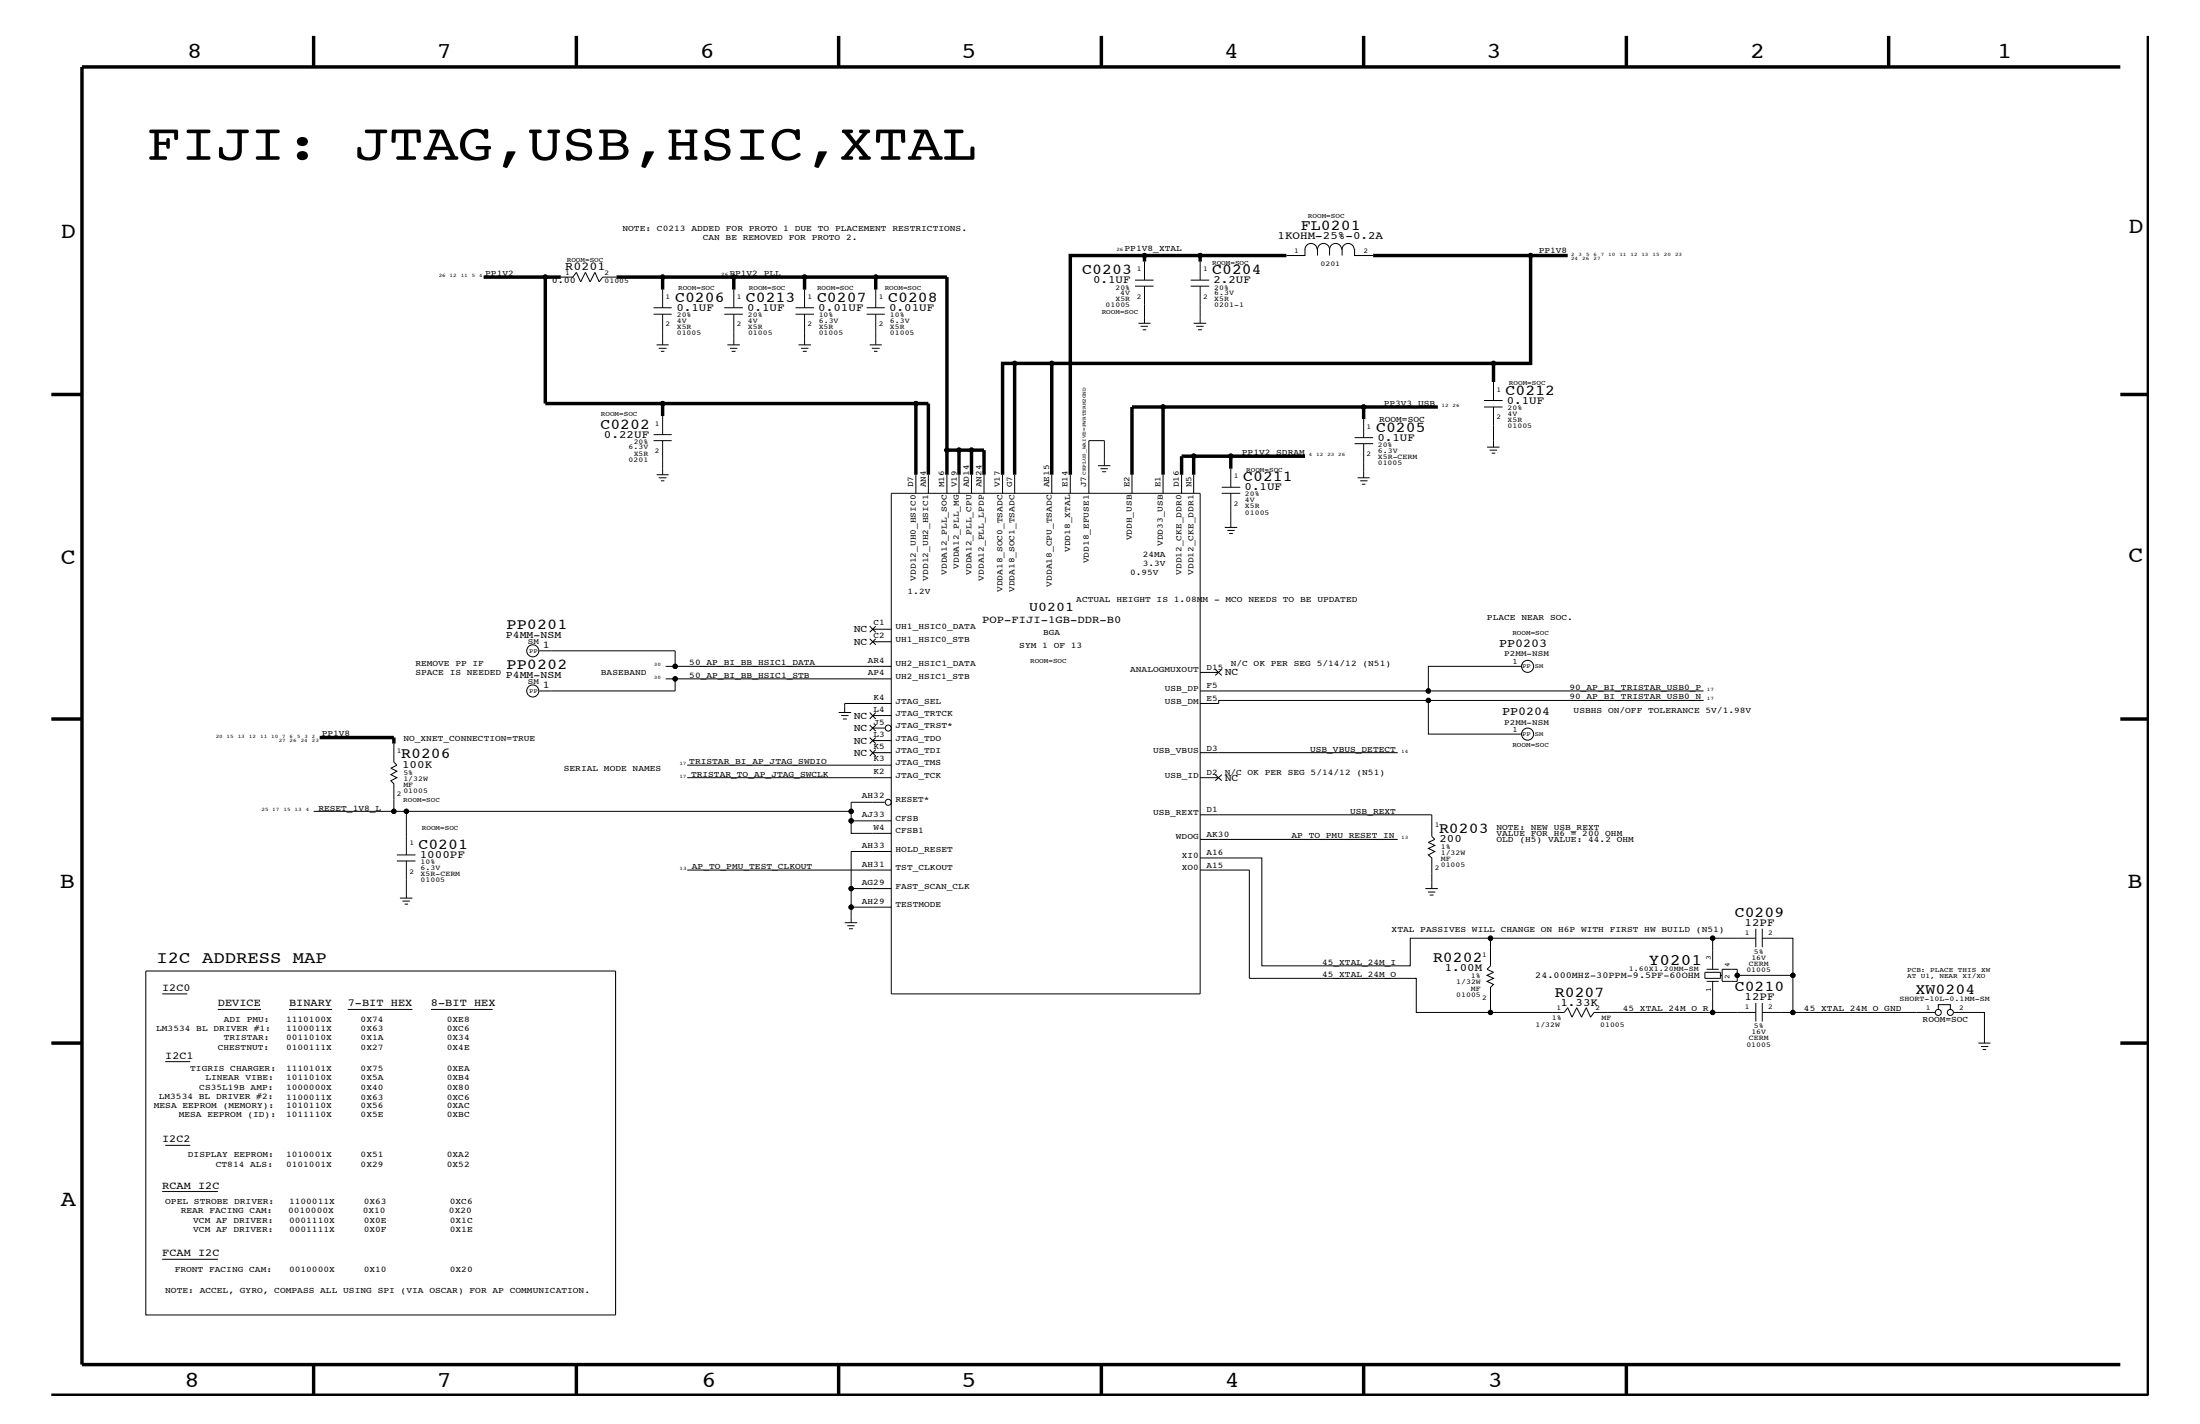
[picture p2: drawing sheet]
<svg xmlns="http://www.w3.org/2000/svg" width="432mm" height="279mm" viewBox="0 0 432 279" stroke-linecap="round" stroke-linejoin="round" font-family="sans-serif">
<g fill="none" stroke="#000" stroke-width=".2">
<path d="M110.1 54.4h2.3l.7-1 .9 1.9 .9-1.9 .9 1.9 1-1.9 .8 1.9 .7-.9h2.7M130.1 56.8v3.6M144 56.8v3.6M157.9 56.8v3.6M171.9 56.8v3.6M222.8 55h3.6M222.8 56.1h3.6M224.6 51.3v3.7M224.6 56.1v7.3M233.7 55h3.6M233.7 56.1h3.6M235.6 51.3v3.7"/>
<path d="M235.6 56.1v7.3M256.1 48.9v1.2h-3.6M256.1 49a1.19 1.19 0 0 1 1.2-1.2 1.19 1.19 0 0 1 1.2 1.2M258.6 49a1.19 1.19 0 0 1 1.2-1.2 1.19 1.19 0 0 1 1.2 1.2 1.19 1.19 0 0 1 1.1-1.2 1.19 1.19 0 0 1 1.2 1.2M258.6 48.9v1.2M261 48.9v1.2M263.4 49a1.19 1.19 0 0 1 1.2-1.2 1.19 1.19 0 0 1 1.2 1.2M263.4 48.9v1.2M265.9 48.9v1.2h3.6M128.3 60.4h3.5M128.3 61.7h3.5M128.9 67.7h2.3"/>
<path d="M129.3 68.3h1.5M129.7 68.9h.7M130.1 61.7v6M142.2 61.7h3.6M142.2 60.4h3.6M142.8 67.7h2.4M143.3 68.3h1.4M143.6 68.9h.8M144 61.7v6M156.1 60.4h3.7M156.1 61.7h3.7M156.7 67.7h2.5"/>
<path d="M157.2 68.3h1.5M157.6 68.9h.7M157.9 61.7v6M170.1 60.4h3.6M170.1 61.7h3.6M170.7 67.7h2.4M171.1 68.3h1.5M171.5 68.9h.7M171.9 61.7v6M223.4 63.4h2.4M223.9 64h1.4M224.3 64.7h.7"/>
<path d="M234.3 63.4h2.4M234.8 64h1.4M235.1 64.7h.8M291.3 78.6h3.6M291.3 79.9h3.6M293.1 74.9v3.7M293.1 79.9v7.8M128.3 86.5h3.5M128.3 85.3h3.5M128.9 93.2h2.3M129.3 93.7h1.5M129.7 94.3h.7"/>
<path d="M130.1 81.6v3.7M130.1 86.5v6.7M174.9 96.8h60.7v98.2h-60.7zM179.8 93.2v3.6M182.2 93.2v3.6M185.9 93.2v3.6M188.2 93.2v3.6M190.7 93.2v3.6M193.1 93.2v3.6M196.8 93.2v3.6M199.1 93.2v3.6M206.4 93.2v3.6"/>
<path d="M210.1 93.2v3.6M215.5 91.4h2.4M216 92h1.4M216.3 92.6h.8M216.8 91.4v-4.9h-3.1v10.3M222.2 93.2v3.6M228.3 93.2v3.6M231.9 93.2v3.6M234.3 93.2v3.6M239.8 96.8h3.6M239.8 95.6h3.6M241.6 92v3.6"/>
<path d="M241.6 96.8v6.7M265.9 85.9h3.6M265.9 87.1h3.6M266.5 93.7h2.3M267 94.3h1.4M267.3 95h.7M267.6 82.2v3.7M267.6 87.1v6.6M291.9 87.7h2.4M292.4 88.3h1.4M292.8 88.9h.7M240.4 103.5h2.4"/>
<path d="M240.9 104.1h1.4M241.2 104.7h.8M105.8 127.7h26.7v3M130.6 133.2h44.3M130.6 130.7h44.3M132.5 133.2v2.4h-26.7M164.6 139.8h2.5M170.7 122.9l1.2 1.2M170.7 125.3l1.2 1.2M170.7 139.8l1.2 1.3M171.3 123.5h3.6M171.3 125.9h3.6"/>
<path d="M171.9 122.9l-1.2 1.2M171.9 125.3l-1.2 1.2M171.9 139.8l-1.2 1.3M174.9 138h-9.1v1.8M235.6 135.6h44.7M235.6 131.9h3.6M238.5 131.3l1.3 1.2M239.8 131.3l-1.3 1.2M280.3 137.4v6.6h18.3M298.6 130.7h-18.3v4.9h54.1M334.4 137.4h-95.2v.6h-3.6M61.6 159.2h15.7"/>
<path d="M77.3 145.9v3.6l.6 .6-1.2 .6 1.2 .6-1.2 .7 1.2 .6-1.2 .6 .6 .6v5.4M77.3 159.2h2.5v8.5M79.8 159.2h87.3M134.9 152.6h40M134.9 150.1h40M165.1 140.4h1.4M165.4 141.1h.8M170.7 142.3l1.2 1.1M170.7 144.7l1.2 1.2M170.7 147.1l1.2 1.3M171.3 140.4h3.6M171.3 147.7h3.6"/>
<path d="M171.3 145.3h3.6M171.3 142.9h2.4M171.9 142.3l-1.2 1.1M171.9 144.7l-1.2 1.2M171.9 147.1l-1.2 1.3M173.7 157.4h-6.6v3.7M235.6 159.9h45.4v4.2l.6 .6-1.3 .6 1.3 .6-1.3 .6 1.3 .6-1.3 .6 .7 .6v6.1M235.6 147.7h38.7M235.6 152.6h3.6M238.5 152l1.3 1.2M239.8 152l-1.3 1.2M77.9 167.7h3.6"/>
<path d="M77.9 168.9h3.6M78.5 176.2h2.4M79 176.8h1.4M79.4 177.4h.7M79.8 168.9v7.3M134.9 170.7h40M174.9 178h-7.8v3M174.9 174.4h-7.8v3.6M174.9 161.1h-7.8v2.4h7.8M174.9 167.1h-7.8v7.3M235.6 168.3h12.1v21.2h29.1v-5.4h15.7v5.4l-.6 .7 1.2 .6-1.2 .6 1.2 .6-1.2 .6 1.2 .5-.6 .6v5M235.6 170.7h9.6v21.3h32.8v6.7h29l.7-1 .8 1.9 1-1.9 .9 1.9 .9-1.9 .9 1.9 .7-.9h23.2v-6.1"/>
<path d="M235.6 164.7h38.7M279.8 174.4h2.4M280.3 175h1.4M280.6 175.6h.8M28.6 190.5h92.2v67.5h-92.2zM31.8 195h4.9M42.8 198.1h8.4M56.7 198.1h8.5M68.2 198.1h12.7M84.6 198.1h12.1M165.8 181h2.4M166.3 181.6h1.4"/>
<path d="M166.6 182.2h.8M292.5 184.1h43.6v6.1M334.6 190.8h3.1v1.2h-3.1zM335 192.6h2.3M335 190.2h2.3M336.1 198.7h8.5M336.1 184.1h8.5M337.7 191.4h.3M338 190.2h3v2.4h-3zM341 191.4h10.9M344.6 182.2v3.7M344.6 196.8v3.6"/>
<path d="M345.9 184.1h6v7.3M345.9 198.7h33.9M345.9 182.2v3.7M345.9 196.8v3.6M351.9 191.4v7.3M380.4 198.1v-1h2.4v1M383.5 198.7h6v6M32.4 208.3h4.9M388.3 204.7h2.4M388.8 205.3h1.5M389.2 205.9h.6M31.8 233.8h11"/>
<path d="M32.4 224.7h4.9M31.8 247.1h11"/>
<circle cx="107" cy="54.4" r=".42"/>
<circle cx="130.1" cy="54.4" r=".42"/>
<circle cx="144" cy="54.4" r=".42"/>
<circle cx="157.9" cy="54.4" r=".42"/>
<circle cx="171.9" cy="54.4" r=".42"/>
<circle cx="224.6" cy="50.1" r=".42"/>
<circle cx="235.6" cy="50.1" r=".42"/>
<circle cx="300.4" cy="50.1" r=".42"/>
<circle cx="130.1" cy="79.2" r=".42"/>
<circle cx="179.8" cy="79.2" r=".42"/>
<circle cx="199.1" cy="71.3" r=".42"/>
<circle cx="206.4" cy="71.3" r=".42"/>
<circle cx="228.3" cy="79.9" r=".42"/>
<circle cx="267.6" cy="79.9" r=".42"/>
<circle cx="293.1" cy="71.3" r=".42"/>
<circle cx="185.9" cy="88.3" r=".42"/>
<circle cx="188.2" cy="88.3" r=".42"/>
<circle cx="190.7" cy="88.3" r=".42"/>
<circle cx="234.3" cy="89.5" r=".42"/>
<circle cx="241.6" cy="89.5" r=".42"/>
<circle cx="104.6" cy="135.6" r="1.19"/>
<circle cx="104.6" cy="127.7" r="1.19"/>
<circle cx="132.5" cy="133.2" r=".42"/>
<circle cx="132.5" cy="130.7" r=".42"/>
<circle cx="280.3" cy="135.6" r=".42"/>
<circle cx="280.3" cy="137.4" r=".42"/>
<circle cx="299.8" cy="130.7" r="1.19"/>
<circle cx="77.3" cy="159.2" r=".42"/>
<circle cx="79.8" cy="159.2" r=".42"/>
<circle cx="167.1" cy="159.2" r=".42"/>
<circle cx="174.3" cy="157.4" r=".59"/>
<circle cx="174.3" cy="142.9" r=".59"/>
<circle cx="299.8" cy="144" r="1.19"/>
<circle cx="167.1" cy="161.1" r=".42"/>
<circle cx="167.1" cy="174.4" r=".42"/>
<circle cx="167.1" cy="178" r=".42"/>
<circle cx="292.5" cy="198.7" r=".42"/>
<circle cx="292.5" cy="184.1" r=".42"/>
<circle cx="336.1" cy="184.1" r=".42"/>
<circle cx="336.1" cy="198.7" r=".42"/>
<circle cx="341" cy="191.4" r=".42"/>
<circle cx="351.9" cy="191.4" r=".42"/>
<circle cx="351.9" cy="198.7" r=".42"/>
<circle cx="380.4" cy="198.7" r=".59"/>
<circle cx="382.8" cy="198.7" r=".59"/>
</g>
<g fill="none" stroke="#000" stroke-width=".68" stroke-linecap="butt">
<path d="M61.6 7v6.1M113.1 7v6.1M164.6 7v6.1M216.2 7v6.1M267.6 7v6.1M319.2 7v6.1M370.7 7v6.1M416.2 13.1h-400.1v254.6h400.1M421.7 7v266.8h-411.6M94.9 54.4h15.2M107 54.4v24.8h23.1M121 54.4h9.1"/>
<path d="M144 54.4h-13.9v2.4M144 54.4h13.9M144 54.4v2.4M171.9 54.4h-14v2.4M171.9 56.8v-2.4h14v33.9h2.3M224.6 50.1v1.2M235.6 50.1h-25.5v43.1M252.5 50.1h-16.9v1.2M269.5 50.1h30.9M307.7 50.1h-7.3v21.2h-7.3v3.6M10.1 77.4h6M179.8 79.2h-49.7v2.4"/>
<path d="M199.1 71.3h-2.3v21.9M206.4 71.3h-7.3v21.9M206.4 71.3v21.9M206.4 71.3h86.7M228.3 79.9h53.9M267.6 79.9v2.3M416.2 77.4h5.5M179.8 93.2v-14h2.4v14M185.9 88.3v4.9M188.2 88.3h4.9v4.9M188.2 88.3v4.9M190.7 88.3v4.9"/>
<path d="M222.2 93.2v-13.3h6.1v13.3M231.9 93.2v-3.7h2.4v3.7M234.3 89.5h7.3M256.1 89.5h-14.5v2.5M10.1 141.1h6M62.7 144.7h14.6v1.2M416.2 141.1h5.5M10.1 204.7h6M416.2 204.7h5.5M61.6 267.7v6.1M113.1 267.7v6.1M164.6 267.7v6.1"/>
<path d="M216.2 268v5.8M267.6 267.7v6.1M319.2 267.7v6.1"/>
</g>
<g fill="#000">
<circle cx="107" cy="54.4" r=".42"/>
<circle cx="130" cy="54.4" r=".42"/>
<circle cx="144" cy="54.4" r=".42"/>
<circle cx="157.9" cy="54.4" r=".42"/>
<circle cx="171.9" cy="54.4" r=".42"/>
<circle cx="224.6" cy="50.2" r=".42"/>
<circle cx="235.5" cy="50.2" r=".42"/>
<circle cx="300.4" cy="50.2" r=".42"/>
<circle cx="130" cy="79.2" r=".42"/>
<circle cx="179.7" cy="79.2" r=".42"/>
<circle cx="199.1" cy="71.3" r=".42"/>
<circle cx="206.4" cy="71.3" r=".42"/>
<circle cx="228.3" cy="79.9" r=".42"/>
<circle cx="267.6" cy="79.9" r=".42"/>
<circle cx="293.1" cy="71.3" r=".42"/>
<circle cx="185.8" cy="88.3" r=".42"/>
<circle cx="188.2" cy="88.3" r=".42"/>
<circle cx="190.7" cy="88.3" r=".42"/>
<circle cx="234.3" cy="89.5" r=".42"/>
<circle cx="241.6" cy="89.5" r=".42"/>
<circle cx="132.5" cy="133.2" r=".42"/>
<circle cx="132.5" cy="130.8" r=".42"/>
<circle cx="280.3" cy="135.6" r=".42"/>
<circle cx="280.3" cy="137.4" r=".42"/>
<circle cx="77.3" cy="159.2" r=".42"/>
<circle cx="79.8" cy="159.2" r=".42"/>
<circle cx="167" cy="159.2" r=".42"/>
<circle cx="167" cy="178" r=".42"/>
<circle cx="167" cy="174.4" r=".42"/>
<circle cx="167" cy="161.1" r=".42"/>
<circle cx="292.5" cy="184.1" r=".42"/>
<circle cx="292.5" cy="198.7" r=".42"/>
<circle cx="336.1" cy="198.7" r=".42"/>
<circle cx="336.1" cy="184.1" r=".42"/>
<circle cx="341" cy="191.4" r=".42"/>
<circle cx="351.9" cy="191.4" r=".42"/>
<circle cx="351.9" cy="198.7" r=".42"/>
</g>
<text font-size="10.2" x="28.8" y="31.4">FIJI: JTAG,USB,HSIC,XTAL</text>
<g font-size="4.5">
<text x="36.7" y="11.5">8</text>
<text x="85.8" y="11.5">7</text>
<text x="137.3" y="11.5">6</text>
<text x="188.7" y="11.5">5</text>
<text x="240.3" y="11.5">4</text>
<text x="291.8" y="11.5">3</text>
<text x="343.5" y="11.5">2</text>
<text x="392" y="11.5">1</text>
<text x="11.9" y="46.8">D</text>
<text x="417.7" y="45.7">D</text>
<text x="11.9" y="110.6">C</text>
<text x="417.7" y="110.4">C</text>
<text x="11.8" y="174.3">B</text>
<text x="417.6" y="174.2">B</text>
<text x="11.9" y="236.7">A</text>
<text x="36.2" y="272.1">8</text>
<text x="85.8" y="272.1">7</text>
<text x="137.7" y="272.1">6</text>
<text x="188.7" y="272.1">5</text>
<text x="240.4" y="272.1">4</text>
<text x="292" y="272.1">3</text>
</g>
<text font-size="3.3" x="30.7" y="188.9">I2C ADDRESS MAP</text>
<text font-size="3.1" x="323.6" y="189.3">Y0201</text>
<g font-size="3">
<text x="255.3" y="45.2">FL0201</text>
<text x="212.4" y="53.8">C0203</text>
<text x="237.9" y="53.8">C0204</text>
<text x="132.5" y="59.2">C0206</text>
<text x="146.4" y="59.2">C0213</text>
<text x="160.4" y="59.2">C0207</text>
<text x="174.3" y="59.2">C0208</text>
<text x="295.5" y="77.4">C0212</text>
<text x="117.9" y="84.1">C0202</text>
<text x="270.1" y="84.7">C0205</text>
<text x="244" y="94.3">C0211</text>
<text x="99.4" y="123.4">PP0201</text>
<text x="99.4" y="131.3">PP0202</text>
<text x="78.7" y="148.8">R0206</text>
<text x="82.1" y="166.5">C0201</text>
<text x="282.4" y="163.4">R0203</text>
<text x="340.5" y="179.9">C0209</text>
<text x="281.3" y="188.8">R0202</text>
<text x="305.2" y="195.6">R0207</text>
<text x="340.5" y="194.4">C0210</text>
<text x="376" y="195.1">XW0204</text>
</g>
<text font-size="2.6" x="202" y="119.8">U0201</text>
<g font-size="2.4">
<text x="111" y="52.9">R0201</text>
<text x="294.2" y="127">PP0203</text>
<text x="294.8" y="140.3">PP0204</text>
</g>
<g font-size="2.2">
<text x="250.7" y="46.8">1KOHM-25%-0.2A</text>
<text x="214.5" y="55.6">0.1UF</text>
<text x="238.2" y="55.6">2.2UF</text>
<text x="132.8" y="61.1">0.1UF</text>
<text x="146.6" y="61.1">0.1UF</text>
<text x="160.6" y="61.1">0.01UF</text>
<text x="174.5" y="61.1">0.01UF</text>
<text x="295.7" y="79.2">0.1UF</text>
<text x="118.5" y="85.9">0.22UF</text>
<text x="270.3" y="86.5">0.1UF</text>
<text x="244.3" y="96.2">0.1UF</text>
<text x="78.9" y="150.7">100K</text>
<text x="282.5" y="165.2">200</text>
<text x="82.4" y="168.3">1000PF</text>
<text x="342.4" y="181.6">12PF</text>
<text x="283.5" y="190.6">1.00M</text>
<text x="306.3" y="197.3">1.33K</text>
<text x="342.4" y="196.2">12PF</text>
</g>
<g font-size="2.1">
<text x="192.7" y="122.3">POP-FIJI-1GB-DDR-B0</text>
<text x="31.8" y="194.4">I2C0</text>
<text x="42.8" y="197.4">DEVICE</text>
<text x="56.7" y="197.4">BINARY</text>
<text x="68.2" y="197.4">7-BIT HEX</text>
<text x="84.6" y="197.4">8-BIT HEX</text>
<text x="32.4" y="207.7">I2C1</text>
<text x="31.8" y="224.1">I2C2</text>
<text x="31.8" y="233.2">RCAM I2C</text>
<text x="31.8" y="246.5">FCAM I2C</text>
</g>
<g font-size="2">
<text x="99.3" y="125.2">P4MM-NSM</text>
<text x="167.6" y="124.1">NC</text>
<text x="106.5" y="127.2">1</text>
<text x="167.6" y="126.5">NC</text>
<text x="99.3" y="133">P4MM-NSM</text>
<text x="106.5" y="135.1">1</text>
<text x="240.4" y="132.5">NC</text>
<text x="167.6" y="141.1">NC</text>
<text x="167.6" y="143.5">NC</text>
<text x="167.6" y="145.9">NC</text>
<text x="167.6" y="148.4">NC</text>
<text x="240.4" y="153.2">NC</text>
</g>
<g font-size="1.8">
<text x="108.3" y="55.6">0.00</text>
<text x="301.3" y="192">24.000MHZ-30PPM-9.5PF-60OHM</text>
</g>
<g font-size="1.7">
<text x="122.2" y="45.3">NOTE: C0213 ADDED FOR PROTO 1 DUE TO PLACEMENT RESTRICTIONS.</text>
<text x="137.9" y="47.1">CAN BE REMOVED FOR PROTO 2.</text>
<text x="220.7" y="49.3">PP1V8_XTAL</text>
<text x="302" y="49.6">PP1V8</text>
<text x="95.2" y="54.1">PP1V2</text>
<text x="143.2" y="54.1">PP1V2_PLL</text>
<text x="270.7" y="82.8">ROOM=SOC</text>
<text x="271.6" y="79.6">PP3V3_USB</text>
<text x="243.8" y="89.3">PP1V2_SDRAM</text>
<text x="179.2" y="95.6" transform="rotate(-90 179.2 95.6)">D7</text>
<text x="181.7" y="95.6" transform="rotate(-90 181.7 95.6)">AN4</text>
<text x="185.3" y="95.6" transform="rotate(-90 185.3 95.6)">M16</text>
<text x="187.8" y="95.6" transform="rotate(-90 187.8 95.6)">V19</text>
<text x="190.2" y="95.6" transform="rotate(-90 190.2 95.6)">AD14</text>
<text x="192.6" y="95.6" transform="rotate(-90 192.6 95.6)">AN24</text>
<text x="196.3" y="95.6" transform="rotate(-90 196.3 95.6)">V17</text>
<text x="198.6" y="95.6" transform="rotate(-90 198.6 95.6)">G7</text>
<text x="205.9" y="95.6" transform="rotate(-90 205.9 95.6)">AE15</text>
<text x="209.5" y="95.6" transform="rotate(-90 209.5 95.6)">E14</text>
<text x="213.2" y="95.6" transform="rotate(-90 213.2 95.6)">J7</text>
<text x="221.7" y="95.6" transform="rotate(-90 221.7 95.6)">E2</text>
<text x="227.8" y="95.6" transform="rotate(-90 227.8 95.6)">E1</text>
<text x="231.4" y="95.6" transform="rotate(-90 231.4 95.6)">D16</text>
<text x="233.8" y="95.6" transform="rotate(-90 233.8 95.6)">N5</text>
<text x="222.2" y="106" transform="rotate(-90 222.2 106)">VDDH_USB</text>
<text x="228.3" y="107.1" transform="rotate(-90 228.3 107.1)">VDD33_USB</text>
<text x="179.7" y="113.9" transform="rotate(-90 179.7 113.9)">VDD12_UH0_HSIC0</text>
<text x="182.2" y="113.9" transform="rotate(-90 182.2 113.9)">VDD12_UH2_HSIC1</text>
<text x="185.8" y="112.8" transform="rotate(-90 185.8 112.8)">VDDA12_PLL_SOC</text>
<text x="188.2" y="111.6" transform="rotate(-90 188.2 111.6)">VDDA12_PLL_MG</text>
<text x="190.7" y="112.8" transform="rotate(-90 190.7 112.8)">VDDA12_PLL_CPU</text>
<text x="193.1" y="113.9" transform="rotate(-90 193.1 113.9)">VDDA12_PLL_LPDP</text>
<text x="210.1" y="108.3" transform="rotate(-90 210.1 108.3)">VDD18_XTAL</text>
<text x="213.7" y="110.5" transform="rotate(-90 213.7 110.5)">VDD18_EFUSE1</text>
<text x="221.8" y="112.9">0.95V</text>
<text x="224.3" y="111.1">3.3V</text>
<text x="224.3" y="109.3">24MA</text>
<text x="231.9" y="112.8" transform="rotate(-90 231.9 112.8)">VDD12_CKE_DDR0</text>
<text x="234.3" y="112.8" transform="rotate(-90 234.3 112.8)">VDD12_CKE_DDR1</text>
<text x="178.1" y="116.5">1.2V</text>
<text x="196.8" y="116.2" transform="rotate(-90 196.8 116.2)">VDDA18_SOC0_TSADC</text>
<text x="199.1" y="116.2" transform="rotate(-90 199.1 116.2)">VDDA18_SOC1_TSADC</text>
<text x="206.4" y="115.1" transform="rotate(-90 206.4 115.1)">VDDA18_CPU_TSADC</text>
<text x="211.2" y="118.1">ACTUAL HEIGHT IS 1.08MM - MCO NEEDS TO BE UPDATED</text>
<text x="171.5" y="122.7">C1</text>
<text x="171.5" y="125.2">C2</text>
<text x="175.8" y="125.9">UH1_HSIC0_STB</text>
<text x="175.8" y="123.5">UH1_HSIC0_DATA</text>
<text x="204.8" y="124.7">BGA</text>
<text x="291.8" y="121.7">PLACE NEAR SOC.</text>
<text x="81.5" y="130.8">REMOVE PP IF</text>
<text x="135.3" y="130.5">50_AP_BI_BB_HSIC1_DATA</text>
<text x="170.3" y="130">AR4</text>
<text x="175.8" y="130.8">UH2_HSIC1_DATA</text>
<text x="200.1" y="127.1">SYM 1 OF 13</text>
<text x="221.8" y="131.9">ANALOGMUXOUT</text>
<text x="236.8" y="131.5">D15</text>
<text x="241.6" y="130.8">N/C OK PER SEG 5/14/12 (N51)</text>
<text x="81.5" y="132.5">SPACE IS NEEDED</text>
<text x="117.9" y="132.5">BASEBAND</text>
<text x="135.3" y="133">50_AP_BI_BB_HSIC1_STB</text>
<text x="170.3" y="132.4">AP4</text>
<text x="171.5" y="137.3">K4</text>
<text x="175.8" y="133.2">UH2_HSIC1_STB</text>
<text x="228.6" y="135.6">USB_DP</text>
<text x="236.8" y="137.5">E5</text>
<text x="236.8" y="135.1">F5</text>
<text x="308" y="137.2">90_AP_BI_TRISTAR_USB0_N</text>
<text x="308" y="135.3">90_AP_BI_TRISTAR_USB0_P</text>
<text x="171.5" y="139.7">L4</text>
<text x="171.5" y="142.2">J5</text>
<text x="175.8" y="140.4">JTAG_TRTCK</text>
<text x="175.8" y="142.9">JTAG_TRST*</text>
<text x="175.8" y="138">JTAG_SEL</text>
<text x="228.6" y="138">USB_DM</text>
<text x="308.9" y="139.8">USBHS ON/OFF TOLERANCE 5V/1.98V</text>
<text x="63.2" y="144.5">PP1V8</text>
<text x="79.2" y="145.3">NO_XNET_CONNECTION=TRUE</text>
<text x="135.3" y="149.9">TRISTAR_BI_AP_JTAG_SWDIO</text>
<text x="171.4" y="147">K5</text>
<text x="171.4" y="149.4">K3</text>
<text x="171.5" y="144.6">L3</text>
<text x="175.8" y="147.7">JTAG_TDI</text>
<text x="175.8" y="145.3">JTAG_TDO</text>
<text x="226.3" y="147.7">USB_VBUS</text>
<text x="236.8" y="147.3">D3</text>
<text x="257.1" y="147.5">USB_VBUS_DETECT</text>
<text x="110.7" y="151.3">SERIAL MODE NAMES</text>
<text x="135.6" y="152.5">TRISTAR_TO_AP_JTAG_SWCLK</text>
<text x="171.4" y="151.8">K2</text>
<text x="175.8" y="152.6">JTAG_TCK</text>
<text x="175.8" y="150.1">JTAG_TMS</text>
<text x="228.6" y="152.6">USB_ID</text>
<text x="236.8" y="152.1">D2</text>
<text x="240.4" y="152">N/C OK PER SEG 5/14/12 (N51)</text>
<text x="62.5" y="159">RESET_1V8_L</text>
<text x="169.2" y="160.3">AJ33</text>
<text x="169.2" y="156.7">AH32</text>
<text x="175.8" y="157.4">RESET*</text>
<text x="175.8" y="161.1">CFSB</text>
<text x="226.3" y="159.9">USB_REXT</text>
<text x="236.8" y="159.4">D1</text>
<text x="265" y="159.6">USB_REXT</text>
<text x="169.2" y="166.4">AH33</text>
<text x="171.4" y="162.8">W4</text>
<text x="175.8" y="167.1">HOLD_RESET</text>
<text x="175.8" y="163.5">CFSB1</text>
<text x="230.8" y="164.7">WDOG</text>
<text x="236.8" y="167.8">A16</text>
<text x="236.8" y="164.2">AK30</text>
<text x="253.5" y="164.5">AP_TO_PMU_RESET_IN</text>
<text x="293.7" y="165.3">OLD (H5) VALUE: 44.2 OHM</text>
<text x="293.7" y="164.1">VALUE FOR H6 = 200 OHM</text>
<text x="293.7" y="162.8">NOTE: NEW USB_REXT</text>
<text x="135.8" y="170.5">AP_TO_PMU_TEST_CLKOUT</text>
<text x="169.2" y="173.7">AG29</text>
<text x="169.2" y="170">AH31</text>
<text x="175.8" y="170.7">TST_CLKOUT</text>
<text x="232" y="168.3">XI0</text>
<text x="232" y="170.7">XO0</text>
<text x="236.8" y="170.3">A15</text>
<text x="169.2" y="177.3">AH29</text>
<text x="175.8" y="178">TESTMODE</text>
<text x="175.8" y="174.4">FAST_SCAN_CLK</text>
<text x="273.1" y="182.9">XTAL PASSIVES WILL CHANGE ON H6P WITH FIRST HW BUILD (N51)</text>
<text x="259.5" y="189.3">45_XTAL_24M_I</text>
<text x="259.5" y="191.7">45_XTAL_24M_O</text>
<text x="30.6" y="202.3">LM3534 BL DRIVER #1:</text>
<text x="43.9" y="200.4">ADI PMU:</text>
<text x="56.1" y="202.3">1100011X</text>
<text x="56.1" y="200.4">1110100X</text>
<text x="70.8" y="202.3">0X63</text>
<text x="70.8" y="200.4">0X74</text>
<text x="87.7" y="202.3">0XC6</text>
<text x="87.7" y="200.4">0XE8</text>
<text x="318.5" y="198.4">45_XTAL_24M_O_R</text>
<text x="354.1" y="198.4">45_XTAL_24M_O_GND</text>
<text x="377.4" y="200.4">ROOM=SOC</text>
<text x="42.8" y="205.9">CHESTNUT:</text>
<text x="43.9" y="204.1">TRISTAR:</text>
<text x="56.1" y="204.1">0011010X</text>
<text x="56.1" y="205.9">0100111X</text>
<text x="70.8" y="204.1">0X1A</text>
<text x="70.8" y="205.9">0X27</text>
<text x="87.7" y="204.1">0X34</text>
<text x="87.7" y="205.9">0X4E</text>
<text x="31.2" y="215.6">LM3534 BL DRIVER #2:</text>
<text x="37.3" y="210.2">TIGRIS CHARGER:</text>
<text x="39.1" y="213.8">CS35L19B AMP:</text>
<text x="40.3" y="211.9">LINEAR VIBE:</text>
<text x="56.1" y="215.8">1100011X</text>
<text x="56.1" y="213.8">1000000X</text>
<text x="56.1" y="210.2">1110101X</text>
<text x="56.1" y="211.9">1011010X</text>
<text x="70.8" y="215.8">0X63</text>
<text x="70.8" y="213.8">0X40</text>
<text x="70.8" y="210.2">0X75</text>
<text x="70.8" y="211.9">0X5A</text>
<text x="87.7" y="215.8">0XC6</text>
<text x="87.7" y="213.8">0X80</text>
<text x="87.7" y="210.2">0XEA</text>
<text x="87.7" y="211.9">0XB4</text>
<text x="30.2" y="217.5">MESA EEPROM (MEMORY):</text>
<text x="35.1" y="219.2">MESA EEPROM (ID):</text>
<text x="56.1" y="219.2">1011110X</text>
<text x="56.1" y="217.5">1010110X</text>
<text x="70.8" y="219.2">0X5E</text>
<text x="70.8" y="217.5">0X56</text>
<text x="87.7" y="219.2">0XBC</text>
<text x="87.7" y="217.5">0XAC</text>
<text x="36.9" y="227.1">DISPLAY EEPROM:</text>
<text x="56.1" y="227.1">1010001X</text>
<text x="70.8" y="227.1">0X51</text>
<text x="87.7" y="227.1">0XA2</text>
<text x="42.4" y="229">CT814 ALS:</text>
<text x="56.1" y="229">0101001X</text>
<text x="70.8" y="229">0X29</text>
<text x="87.7" y="229">0X52</text>
<text x="32.4" y="236.2">OPEL STROBE DRIVER:</text>
<text x="35.5" y="238">REAR FACING CAM:</text>
<text x="37.9" y="239.9">VCM AF DRIVER:</text>
<text x="56.5" y="238">0010000X</text>
<text x="56.7" y="239.9">0001110X</text>
<text x="56.7" y="236.2">1100011X</text>
<text x="71.2" y="238">0X10</text>
<text x="71.4" y="239.9">0X0E</text>
<text x="71.4" y="236.2">0X63</text>
<text x="88.1" y="238">0X20</text>
<text x="88.3" y="239.9">0X1C</text>
<text x="88.3" y="236.2">0XC6</text>
<text x="37.9" y="241.7">VCM AF DRIVER:</text>
<text x="56.7" y="241.7">0001111X</text>
<text x="71.4" y="241.7">0X0F</text>
<text x="88.3" y="241.7">0X1E</text>
<text x="34.3" y="249.5">FRONT FACING CAM:</text>
<text x="56.7" y="249.5">0010000X</text>
<text x="71.4" y="249.5">0X10</text>
<text x="88.3" y="249.5">0X20</text>
<text x="32.4" y="253.8">NOTE: ACCEL, GYRO, COMPASS ALL USING SPI (VIA OSCAR) FOR AP COMMUNICATION.</text>
</g>
<g font-size="1.6">
<text x="103.6" y="126.3">SM</text>
<text x="295.2" y="128.8">P2MM-NSM</text>
<text x="296.8" y="130.2">1</text>
<text x="103.6" y="134.1">SM</text>
<text x="295.2" y="142.2">P2MM-NSM</text>
<text x="296.8" y="143.6">1</text>
</g>
<g font-size="1.4">
<text x="256.7" y="42.9">ROOM=SOC</text>
<text x="111.3" y="51.3">ROOM=SOC</text>
<text x="223.1" y="53.2">1</text>
<text x="236.1" y="53.2">1</text>
<text x="237.9" y="51.9">ROOM=SOC</text>
<text x="254" y="49.6">1</text>
<text x="259.2" y="52.1">0201</text>
<text x="267.6" y="49.6">2</text>
<text x="110.9" y="54">1</text>
<text x="118.6" y="54">2</text>
<text x="118.7" y="55.6">01005</text>
<text x="130.6" y="58.6">1</text>
<text x="133.1" y="56.8">ROOM=SOC</text>
<text x="144.6" y="58.6">1</text>
<text x="147" y="56.8">ROOM=SOC</text>
<text x="158.5" y="58.6">1</text>
<text x="160.4" y="56.8">ROOM=SOC</text>
<text x="172.5" y="58.6">1</text>
<text x="173.7" y="56.8">ROOM=SOC</text>
<text x="218.9" y="56.8">20%</text>
<text x="218.9" y="59.1">X5R</text>
<text x="219.9" y="57.9">4V</text>
<text x="223.1" y="58.6">2</text>
<text x="236.1" y="58.6">2</text>
<text x="238.3" y="57.9">6.3V</text>
<text x="238.3" y="56.8">20%</text>
<text x="238.3" y="59.1">X5R</text>
<text x="130.6" y="64">2</text>
<text x="132.8" y="62.3">20%</text>
<text x="132.8" y="64.5">X5R</text>
<text x="132.8" y="65.7">01005</text>
<text x="132.8" y="63.4">4V</text>
<text x="144.6" y="64">2</text>
<text x="146.8" y="63.4">4V</text>
<text x="146.8" y="62.3">20%</text>
<text x="146.8" y="64.5">X5R</text>
<text x="146.8" y="65.7">01005</text>
<text x="158.5" y="64">2</text>
<text x="160.7" y="63.4">6.3V</text>
<text x="160.7" y="65.7">01005</text>
<text x="160.7" y="64.5">X5R</text>
<text x="160.7" y="62.3">10%</text>
<text x="172.5" y="64">2</text>
<text x="174.7" y="65.7">01005</text>
<text x="174.7" y="63.4">6.3V</text>
<text x="174.7" y="64.5">X5R</text>
<text x="174.7" y="62.3">10%</text>
<text x="216.2" y="61.7">ROOM=SOC</text>
<text x="217" y="60.3">01005</text>
<text x="238.3" y="60.3">0201-1</text>
<text x="293.7" y="76.8">1</text>
<text x="296.2" y="75.6">ROOM=SOC</text>
<text x="117.9" y="81.6">ROOM=SOC</text>
<text x="128.5" y="83.5">1</text>
<text x="293.7" y="82.2">2</text>
<text x="295.9" y="83.9">01005</text>
<text x="295.9" y="81.6">4V</text>
<text x="295.9" y="80.5">20%</text>
<text x="295.9" y="82.7">X5R</text>
<text x="123.4" y="88.2">6.3V</text>
<text x="124.4" y="87.1">20%</text>
<text x="124.4" y="89.4">X5R</text>
<text x="128.5" y="88.9">2</text>
<text x="268.2" y="89.5">2</text>
<text x="268.2" y="84.1">1</text>
<text x="270.4" y="88.8">6.3V</text>
<text x="270.4" y="87.7">20%</text>
<text x="123.4" y="90.6">0201</text>
<text x="242.1" y="93.8">1</text>
<text x="244.6" y="92.6">ROOM=SOC</text>
<text x="270.4" y="90">X5R-CERM</text>
<text x="270.4" y="91.2">01005</text>
<text x="242.1" y="99.3">2</text>
<text x="244.3" y="98.5">4V</text>
<text x="244.3" y="101">01005</text>
<text x="244.3" y="97.4">20%</text>
<text x="244.3" y="99.7">X5R</text>
<text x="296.8" y="124.7">ROOM=SOC</text>
<text x="202.2" y="130.2">ROOM=SOC</text>
<text x="77.9" y="147.7">1</text>
<text x="296.8" y="146.5">ROOM=SOC</text>
<text x="79.2" y="154.4">MF</text>
<text x="79.2" y="152">5%</text>
<text x="79.2" y="155.6">01005</text>
<text x="79.2" y="153.2">1/32W</text>
<text x="77.9" y="156.2">2</text>
<text x="79.2" y="157.4">ROOM=SOC</text>
<text x="80.3" y="165.9">1</text>
<text x="82.8" y="162.8">ROOM=SOC</text>
<text x="281.6" y="162.2">1</text>
<text x="282.8" y="166.5">1%</text>
<text x="282.8" y="167.8">1/32W</text>
<text x="80.3" y="171.4">2</text>
<text x="82.5" y="169.5">10%</text>
<text x="82.5" y="173.1">01005</text>
<text x="82.6" y="170.6">6.3V</text>
<text x="82.6" y="171.8">X5R-CERM</text>
<text x="281.6" y="170.7">2</text>
<text x="282.8" y="168.9">MF</text>
<text x="282.8" y="170.1">01005</text>
<text x="342.5" y="183.5">1</text>
<text x="347" y="183.5">2</text>
<text x="288.7" y="192">1%</text>
<text x="290.9" y="187.7">1</text>
<text x="319.7" y="190.6">1.60X1.20MM-SM</text>
<text x="335.8" y="188.5" transform="rotate(-90 335.8 188.5)">3</text>
<text x="339.4" y="189.8" transform="rotate(-90 339.4 189.8)">4</text>
<text x="342.8" y="190.8">01005</text>
<text x="343.2" y="189.5">CERM</text>
<text x="343.7" y="188.3">16V</text>
<text x="344.2" y="187.1">5%</text>
<text x="374.3" y="190.8">PCB: PLACE THIS XW</text>
<text x="374.3" y="192">AT U1, NEAR XI/XO</text>
<text x="285.8" y="193.2">1/32W</text>
<text x="285.8" y="195.6">01005</text>
<text x="288.7" y="194.4">MF</text>
<text x="290.9" y="196.2">2</text>
<text x="335.8" y="194.7" transform="rotate(-90 335.8 194.7)">1</text>
<text x="339.4" y="192.2" transform="rotate(-90 339.4 192.2)">2</text>
<text x="372.8" y="196.5">SHORT-10L-0.1MM-SM</text>
<text x="301.4" y="201.5">1/32W</text>
<text x="304.6" y="200.2">1%</text>
<text x="305.5" y="198.2">1</text>
<text x="313.2" y="198.2">2</text>
<text x="314.1" y="201.5">01005</text>
<text x="314.3" y="200.2">MF</text>
<text x="342.5" y="198.1">1</text>
<text x="343.7" y="202.9">16V</text>
<text x="344.2" y="201.7">5%</text>
<text x="347" y="198.1">2</text>
<text x="378" y="198.1">1</text>
<text x="384.5" y="198.1">2</text>
<text x="342.8" y="205.3">01005</text>
<text x="343.2" y="204.1">CERM</text>
</g>
<g font-size="1.3">
<text x="103.9" y="128">PP</text>
<text x="298.8" y="131.1">PP SM</text>
<text x="103.9" y="136">PP</text>
<text x="298.8" y="144.5">PP SM</text>
</g>
<g font-size="1">
<text x="219.1" y="49.3">26</text>
<text x="308.4" y="50.2">2</text>
<text x="308.4" y="51">24</text>
<text x="309.8" y="50.2">3</text>
<text x="310.6" y="51">26</text>
<text x="311.3" y="50.2">5</text>
<text x="312.8" y="50.2">6</text>
<text x="312.8" y="51">27</text>
<text x="314.2" y="50.2">7</text>
<text x="315.6" y="50.2">10</text>
<text x="317.8" y="50.2">11</text>
<text x="320" y="50.2">12 13</text>
<text x="324.4" y="50.2">15</text>
<text x="326.6" y="50.2">20</text>
<text x="328.8" y="50.2">23</text>
<text x="86.1" y="54.4">26 12</text>
<text x="90.4" y="54.4">11</text>
<text x="92.6" y="54.4">5</text>
<text x="94.1" y="54.4">4</text>
<text x="141.6" y="54.1">26</text>
<text x="283" y="79.9">12 26</text>
<text x="256.9" y="89.5">4</text>
<text x="258.3" y="89.5">12</text>
<text x="260.5" y="89.5">23 26</text>
<text x="213.1" y="93.2" transform="rotate(-90 213.1 93.2)">CKPLUS_WAIVE=PWRTERM2GND</text>
<text x="128.4" y="130.8">30</text>
<text x="128.4" y="133.2">30</text>
<text x="335" y="137.4">17</text>
<text x="335" y="135.6">17</text>
<text x="42.3" y="144.7">20 15</text>
<text x="46.7" y="144.7">13</text>
<text x="48.9" y="144.7">12</text>
<text x="51.1" y="144.7">11</text>
<text x="53.3" y="144.7">10 7</text>
<text x="54.7" y="145.6">27 26</text>
<text x="56.8" y="144.7">6</text>
<text x="58.3" y="144.7">5</text>
<text x="59" y="145.6">24</text>
<text x="59.8" y="144.7">3</text>
<text x="61.2" y="144.7">2</text>
<text x="61.2" y="145.6">23</text>
<text x="275" y="147.7">14</text>
<text x="133.3" y="152.6">17</text>
<text x="133.3" y="150.1">17</text>
<text x="51.3" y="159.2">25 17</text>
<text x="55.6" y="159.2">15</text>
<text x="57.8" y="159.2">13</text>
<text x="60" y="159.2">4</text>
<text x="275" y="164.7">13</text>
<text x="133.4" y="170.7">13</text>
</g>
</svg>
